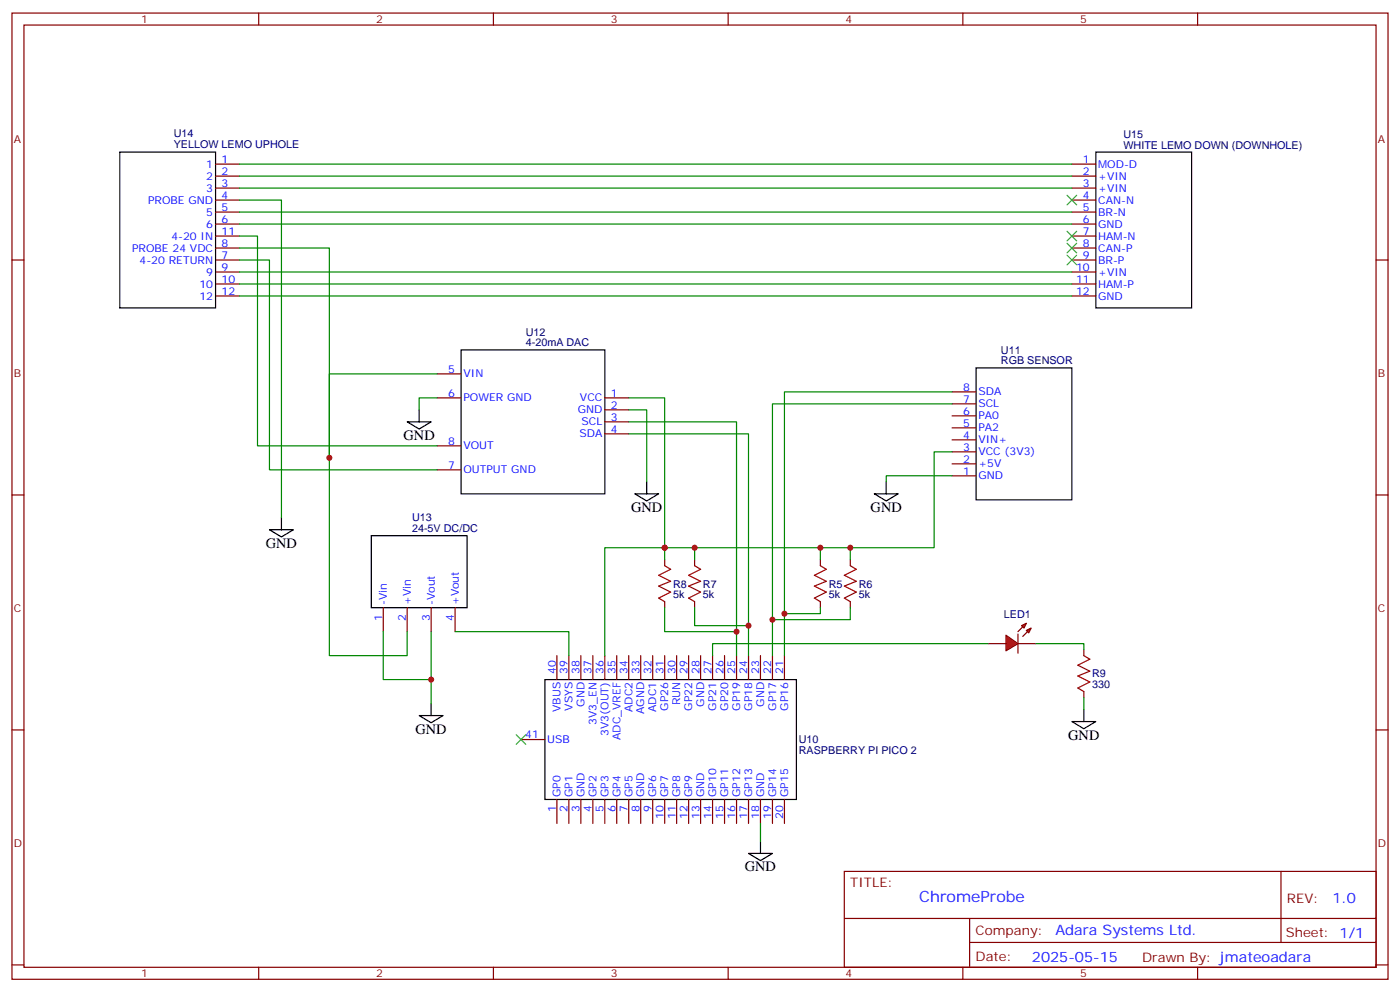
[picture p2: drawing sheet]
<svg xmlns="http://www.w3.org/2000/svg" width="412mm" height="292mm" viewBox="0 0 412 292" stroke-linecap="round" stroke-linejoin="round" font-family="sans-serif">
<g fill="none" stroke="#870000" stroke-width=".35">
<path d="M3.5 3.8h405.4v284.4h-405.4zM7.1 7.4h398.2v277.3h-398.2zM76.2 3.8v3.6M145.3 3.8v3.6M214.5 3.8v3.6M283.6 3.8v3.6M352.8 3.8v3.6M63.5 48.3h7.1M63.5 51.8h7.1M63.5 55.4h7.1M63.5 58.9h7.1M3.5 76.5h3.6"/>
<path d="M63.5 76.5h7.1M63.5 62.4h7.1M63.5 65.9h7.1M63.5 69.5h7.1M63.5 73h7.1M405.3 76.5h3.6M63.5 80h7.1M63.5 83.6h7.1M63.5 87.1h7.1M128.8 117.1h7M128.8 110h7M178.2 117.1h7"/>
<path d="M280.5 118.9h7M280.5 115.3h7M128.8 138.3h7M128.8 131.2h7M178.2 120.6h7M178.2 124.1h7M178.2 127.7h7M280.5 136.5h7M280.5 133h7M280.5 129.4h7M280.5 125.9h7M280.5 122.4h7"/>
<path d="M3.5 145.7h3.6M280.5 140h7M405.3 145.7h3.6M112.9 178.8v7.1M119.9 178.8v7.1M127 178.8v7.1M134.1 178.8v7.1M195.8 164.7v1.8M195.8 177.1v1.7M204.6 164.7v1.8M204.6 177.1v1.7M241.7 164.7v1.8"/>
<path d="M241.7 177.1v1.7M250.5 164.7v1.8M250.5 177.1v1.7M164 192.9v7.1M167.6 192.9v7.1M171.1 192.9v7.1M174.6 192.9v7.1M178.2 192.9v7.1M181.7 192.9v7.1M185.2 192.9v7.1M188.7 192.9v7.1M192.3 192.9v7.1"/>
<path d="M195.8 192.9v7.1M199.3 192.9v7.1M202.8 192.9v7.1M206.4 192.9v7.1M209.9 192.9v7.1M213.4 192.9v7.1M217 192.9v7.1M220.5 192.9v7.1M224 192.9v7.1M227.5 192.9v7.1M231.1 192.9v7.1M3.5 214.8h3.6"/>
<path d="M153.5 217.6h7M405.3 214.8h3.6M164 235.3v7M167.6 235.3v7M171.1 235.3v7M174.6 235.3v7M178.2 235.3v7M181.7 235.3v7M185.2 235.3v7M188.7 235.3v7M192.3 235.3v7M195.8 235.3v7"/>
<path d="M199.3 235.3v7M202.8 235.3v7M206.4 235.3v7M209.9 235.3v7M213.4 235.3v7M217 235.3v7M220.5 235.3v7M224 235.3v7M227.5 235.3v7M231.1 235.3v7M248.7 256.4h156.6v28.3h-156.6zM377.3 256.5v20.8"/>
<path d="M248.7 270.3h156.5M285.6 277.3h119.6M285.6 270.3v14.1M3.5 284h3.6M76.2 284.7v3.5M145.3 284.7v3.5M214.5 284.7v3.5M283.6 284.7v3.5M352.8 284.7v3.5M405.3 284h3.6"/>
</g>
<g fill="none" stroke="#000" stroke-width=".35">
<path d="M35.3 44.8h28.2v45.8h-28.2zM135.8 103h42.4v42.3h-42.4zM287.5 108.3h28.2v38.8h-28.2zM119.9 124.1h7.1l-3.5 2.2zM123.5 120.6v3.5M79.4 155.9h7l-3.5 2.1zM82.9 152.4v3.5M109.4 157.7h28.2v21.1h-28.2zM187 145.3h7l-3.5 2.1zM190.5 141.8v3.5M160.5 200h74.1v35.3h-74.1zM123.5 210.6h7l-3.5 2.1z"/>
<path d="M127 207v3.6M220.5 251.1h7l-3.5 2.2zM224 247.6v3.5"/>
</g>
<g fill="none" stroke="#008700" stroke-width=".35">
<path d="M70.6 58.9h12.3v93.5M70.6 69.5h5.2v61.7h53M70.6 76.5h8.8v61.8h49.4M70.6 73h26.4v119.9h22.9v-7M128.8 110h-31.8v24.7M128.8 117.1h-5.3v3.5M185.2 117.1h10.6v47.6M280.5 115.3h-49.4v77.6M280.5 118.9h-53v74M185.2 127.7h35.3v65.2M185.2 124.1h31.8v68.8M185.2 120.6h5.3v21.2"/>
<path d="M280.5 133h-5.3v28.2h-97v31.7M195.8 178.8v7.1h21.2M204.6 178.8v5.3h15.9M204.6 161.2v3.5M241.7 178.8v1.8h-10.6M241.7 161.2v3.5M250.5 178.8v3.6h-23M250.5 161.2v3.5M112.9 185.9v14.1h14.1M127 185.9v21.1M134.1 185.9h33.5v7M224 242.3v5.3"/>
</g>
<path d="M195.8 166.5l1.8 1-3.6 1.8 3.6 1.8-3.6 1.4 3.6 1.7-3.6 1.8 1.8 1.1M204.6 166.5l1.8 1-3.6 1.8 3.6 1.8-3.6 1.4 3.6 1.7-3.6 1.8 1.8 1.1M241.7 166.5l1.7 1-3.5 1.8 3.5 1.8-3.5 1.4 3.5 1.7-3.5 1.8 1.8 1.1M250.5 166.5l1.7 1-3.5 1.8 3.5 1.8-3.5 1.4 3.5 1.7-3.5 1.8 1.8 1.1" fill="none" stroke="#a10000" stroke-width=".35"/>
<g fill="#f00" stroke="#870000" stroke-width=".35">
<path d="M296.3 186.9l3.6 2.5-3.6 2.1z"/>
<path d="M299.9 186.6v5.6z"/>
</g>
<g fill="#870000" stroke="#870000" stroke-width=".35">
<path d="M299.9 185.9l1.4-1.4z"/>
<path d="M301.3 187.3l1.4-1.4z"/>
</g>
<g fill="#f00" stroke="#870000" stroke-width=".35">
<path d="M300.9 184.1l1.4-.7-.7 1.4z"/>
<path d="M302.3 185.5l1.4-.7-.7 1.4z"/>
</g>
<g fill="none" stroke="#870000" stroke-width=".35">
<path d="M315.7 48.3h7.1M315.7 51.8h7.1M315.7 55.4h7.1M315.7 58.9h7.1M315.7 62.4h7.1M315.7 65.9h7.1M315.7 69.5h7.1M315.7 73h7.1M315.7 76.5h7.1M315.7 80h7.1M315.7 83.6h7.1M315.7 87.1h7.1"/>
<path d="M291 189.4h5.3M299.9 189.4h5.3M319.3 191.2v1.7M319.3 203.5v1.8"/>
</g>
<path d="M319.3 192.9l1.7 1.1-3.5 1.8 3.5 1.7-3.5 1.4 3.5 1.8-3.5 1.8 1.8 1" fill="none" stroke="#a10000" stroke-width=".35"/>
<path d="M70.6 48.3h245.1M70.6 51.8h245.1M70.6 55.4h245.1M70.6 62.4h245.1M70.6 65.9h245.1M70.6 80h245.1M70.6 83.6h245.1M70.6 87.1h245.1M280.5 140h-19.4v1.8M291 189.4h-81.1v3.5M305.2 189.4h14.1v1.8M319.3 205.3v3.5" fill="none" stroke="#008700" stroke-width=".35"/>
<path d="M322.8 44.8h28.2v45.8h-28.2zM257.5 145.3h7.1l-3.5 2.1zM261.1 141.8v3.5M315.7 212.3h7.1l-3.5 2.2zM319.3 208.8v3.5" fill="none" stroke="#000" stroke-width=".35"/>
<path d="M314.3 57.5l2.8 2.8M317.1 57.5l-2.8 2.8M314.3 68.1l2.8 2.8M314.3 71.6l2.8 2.8M314.3 75.1l2.8 2.8M317.1 68.1l-2.8 2.8M317.1 71.6l-2.8 2.8M317.1 75.1l-2.8 2.8M152 216.2l2.9 2.8M154.9 216.2l-2.9 2.8" fill="none" stroke="#3c3" stroke-width=".35"/>
<g fill="#c00">
<circle cx="195.8" cy="161.2" r=".88"/>
<circle cx="231.1" cy="180.6" r=".88"/>
<circle cx="227.5" cy="182.4" r=".88"/>
<circle cx="220.5" cy="184.1" r=".88"/>
<circle cx="217" cy="185.9" r=".88"/>
<circle cx="241.7" cy="161.2" r=".88"/>
<circle cx="250.5" cy="161.2" r=".88"/>
<circle cx="204.6" cy="161.2" r=".88"/>
<circle cx="127" cy="200" r=".88"/>
<circle cx="97" cy="134.7" r=".88"/>
</g>
<text font-size="4.6" fill="#00f" x="270.8" y="265.5">ChromeProbe</text>
<g font-size="4.2">
<text x="118.9" y="129.4">GND</text>
<text x="185.9" y="150.6">GND</text>
<text x="256.5" y="150.6">GND</text>
<text x="78.3" y="161.2">GND</text>
<text x="122.4" y="215.9">GND</text>
<text x="314.7" y="217.6">GND</text>
<text x="219.4" y="256.4">GND</text>
</g>
<g font-size="4.2" fill="#00f">
<text x="392.5" y="265.7">1.0</text>
<text x="310.9" y="275.3">Adara Systems Ltd.</text>
<text x="304" y="283.1">2025-05-15</text>
</g>
<g font-size="3.9" fill="#800">
<text x="250.5" y="261">TITLE:</text>
<text x="379.1" y="265.7">REV:</text>
<text x="287.4" y="275.2">Company:</text>
<text x="378.7" y="275.8">Sheet: 1/1</text>
<text x="287.4" y="282.9">Date:</text>
<text x="336.4" y="283">Drawn By: jmateoadara</text>
</g>
<g font-size="3.2" fill="#800">
<text x="41.6" y="6.8">1</text>
<text x="110.8" y="6.8">2</text>
<text x="179.9" y="6.8">3</text>
<text x="249.1" y="6.8">4</text>
<text x="318.2" y="6.8">5</text>
<text x="4.1" y="41.9">A</text>
<text x="405.9" y="41.9">A</text>
<text x="4.1" y="111.1">B</text>
<text x="405.9" y="111.1">B</text>
<text x="4.1" y="180.2">C</text>
<text x="405.9" y="180.2">C</text>
<text x="4.1" y="249.4">D</text>
<text x="405.9" y="249.4">D</text>
<text x="41.6" y="287.7">1</text>
<text x="110.8" y="287.7">2</text>
<text x="179.9" y="287.7">3</text>
<text x="249.1" y="287.7">4</text>
<text x="318.2" y="287.7">5</text>
</g>
<g font-size="3.2" fill="#000080">
<text x="51.2" y="40.4">U14</text>
<text x="330.9" y="40.5">U15</text>
<text x="51.2" y="43.5">YELLOW LEMO UPHOLE</text>
<text x="330.9" y="43.7">WHITE LEMO DOWN (DOWNHOLE)</text>
<text x="154.9" y="101.9">4-20mA DAC</text>
<text x="154.9" y="98.7">U12</text>
<text x="294.8" y="107.2">RGB SENSOR</text>
<text x="294.8" y="104">U11</text>
<text x="121.4" y="153.4">U13</text>
<text x="121.4" y="156.6">24-5V DC/DC</text>
<text x="198.3" y="172.9">R8</text>
<text x="207.1" y="172.9">R7</text>
<text x="244.1" y="172.9">R5</text>
<text x="252.9" y="172.9">R6</text>
<text x="198.3" y="176.1">5k</text>
<text x="207.1" y="176.1">5k</text>
<text x="244.1" y="176.1">5k</text>
<text x="252.9" y="176.1">5k</text>
<text x="295.7" y="181.7">LED1</text>
<text x="321.7" y="202.5">330</text>
<text x="321.7" y="199.4">R9</text>
<text x="235.3" y="221.9">RASPBERRY PI PICO 2</text>
<text x="235.3" y="218.7">U10</text>
</g>
<g font-size="3.2" fill="#00f">
<text x="65.3" y="47.9">1</text>
<text x="319" y="47.9">1</text>
<text x="60.8" y="49.4">1</text>
<text x="60.8" y="52.9">2</text>
<text x="65.3" y="51.5">2</text>
<text x="319" y="51.5">2</text>
<text x="323.5" y="49.4">MOD-D</text>
<text x="323.5" y="52.9">+VIN</text>
<text x="43.6" y="59.9">PROBE GND</text>
<text x="60.8" y="56.4">3</text>
<text x="65.3" y="55">3</text>
<text x="65.3" y="58.5">4</text>
<text x="319" y="55">3</text>
<text x="319" y="58.5">4</text>
<text x="323.5" y="56.4">+VIN</text>
<text x="323.5" y="59.9">CAN-N</text>
<text x="60.8" y="63.5">5</text>
<text x="65.3" y="62.1">5</text>
<text x="65.3" y="65.6">6</text>
<text x="319" y="62.1">5</text>
<text x="319" y="65.6">6</text>
<text x="323.5" y="63.5">BR-N</text>
<text x="50.5" y="70.5">4-20 IN</text>
<text x="60.8" y="67">6</text>
<text x="65.3" y="69.1">11</text>
<text x="319" y="69.1">7</text>
<text x="323.5" y="67">GND</text>
<text x="323.5" y="70.5">HAM-N</text>
<text x="38.9" y="74">PROBE 24 VDC</text>
<text x="41.1" y="77.6">4-20 RETURN</text>
<text x="65.3" y="72.6">8</text>
<text x="65.3" y="76.2">7</text>
<text x="319" y="72.6">8</text>
<text x="319" y="76.2">9</text>
<text x="323.5" y="74">CAN-P</text>
<text x="323.5" y="77.6">BR-P</text>
<text x="60.8" y="81.1">9</text>
<text x="65.3" y="79.7">9</text>
<text x="65.3" y="83.2">10</text>
<text x="317" y="79.7">10</text>
<text x="317" y="83.2">11</text>
<text x="323.5" y="81.1">+VIN</text>
<text x="58.8" y="84.6">10</text>
<text x="58.8" y="88.2">12</text>
<text x="65.3" y="86.7">12</text>
<text x="317" y="86.7">12</text>
<text x="323.5" y="84.6">HAM-P</text>
<text x="323.5" y="88.2">GND</text>
<text x="132" y="109.7">5</text>
<text x="136.5" y="111.1">VIN</text>
<text x="132" y="116.7">6</text>
<text x="136.5" y="118.1">POWER GND</text>
<text x="170.8" y="118.1">VCC</text>
<text x="179.9" y="116.7">1</text>
<text x="283.7" y="118.5">7</text>
<text x="283.7" y="115">8</text>
<text x="288.2" y="119.9">SCL</text>
<text x="288.2" y="116.4">SDA</text>
<text x="170.2" y="121.7">GND</text>
<text x="171.3" y="125.2">SCL</text>
<text x="179.9" y="120.3">2</text>
<text x="179.9" y="123.8">3</text>
<text x="283.7" y="125.6">5</text>
<text x="283.7" y="122">6</text>
<text x="288.2" y="123.4">PA0</text>
<text x="132" y="130.8">8</text>
<text x="170.7" y="128.7">SDA</text>
<text x="179.9" y="127.3">4</text>
<text x="283.7" y="129.1">4</text>
<text x="288.2" y="130.5">VIN+</text>
<text x="288.2" y="127">PA2</text>
<text x="132" y="137.9">7</text>
<text x="136.5" y="132.3">VOUT</text>
<text x="283.7" y="136.1">2</text>
<text x="283.7" y="132.6">3</text>
<text x="288.2" y="137.5">+5V</text>
<text x="288.2" y="134">VCC (3V3)</text>
<text x="136.5" y="139.3">OUTPUT GND</text>
<text x="283.7" y="139.7">1</text>
<text x="288.2" y="141.1">GND</text>
<text x="113.9" y="178.1" transform="rotate(-90 113.9 178.1)">-Vin</text>
<text x="121" y="178.1" transform="rotate(-90 121 178.1)">+Vin</text>
<text x="128.1" y="178.1" transform="rotate(-90 128.1 178.1)">-Vout</text>
<text x="135.1" y="178.1" transform="rotate(-90 135.1 178.1)">+Vout</text>
<text x="112.5" y="182.6" transform="rotate(-90 112.5 182.6)">1</text>
<text x="119.6" y="182.6" transform="rotate(-90 119.6 182.6)">2</text>
<text x="126.6" y="182.6" transform="rotate(-90 126.6 182.6)">3</text>
<text x="133.7" y="182.6" transform="rotate(-90 133.7 182.6)">4</text>
<text x="163.7" y="198.2" transform="rotate(-90 163.7 198.2)">40</text>
<text x="167.2" y="198.2" transform="rotate(-90 167.2 198.2)">39</text>
<text x="170.7" y="198.2" transform="rotate(-90 170.7 198.2)">38</text>
<text x="174.3" y="198.2" transform="rotate(-90 174.3 198.2)">37</text>
<text x="177.8" y="198.2" transform="rotate(-90 177.8 198.2)">36</text>
<text x="181.3" y="198.2" transform="rotate(-90 181.3 198.2)">35</text>
<text x="184.9" y="198.2" transform="rotate(-90 184.9 198.2)">34</text>
<text x="188.4" y="198.2" transform="rotate(-90 188.4 198.2)">33</text>
<text x="191.9" y="198.2" transform="rotate(-90 191.9 198.2)">32</text>
<text x="195.4" y="198.2" transform="rotate(-90 195.4 198.2)">31</text>
<text x="199" y="198.2" transform="rotate(-90 199 198.2)">30</text>
<text x="202.5" y="198.2" transform="rotate(-90 202.5 198.2)">29</text>
<text x="206" y="198.2" transform="rotate(-90 206 198.2)">28</text>
<text x="209.5" y="198.2" transform="rotate(-90 209.5 198.2)">27</text>
<text x="213.1" y="198.2" transform="rotate(-90 213.1 198.2)">26</text>
<text x="216.6" y="198.2" transform="rotate(-90 216.6 198.2)">25</text>
<text x="220.1" y="198.2" transform="rotate(-90 220.1 198.2)">24</text>
<text x="223.7" y="198.2" transform="rotate(-90 223.7 198.2)">23</text>
<text x="227.2" y="198.2" transform="rotate(-90 227.2 198.2)">22</text>
<text x="230.7" y="198.2" transform="rotate(-90 230.7 198.2)">21</text>
<text x="165.1" y="209.5" transform="rotate(-90 165.1 209.5)">VBUS</text>
<text x="168.6" y="209.2" transform="rotate(-90 168.6 209.2)">VSYS</text>
<text x="172.2" y="208" transform="rotate(-90 172.2 208)">GND</text>
<text x="186.3" y="209.5" transform="rotate(-90 186.3 209.5)">ADC2</text>
<text x="193.3" y="209.5" transform="rotate(-90 193.3 209.5)">ADC1</text>
<text x="196.8" y="209.1" transform="rotate(-90 196.8 209.1)">GP26</text>
<text x="200.4" y="207.6" transform="rotate(-90 200.4 207.6)">RUN</text>
<text x="203.9" y="209.1" transform="rotate(-90 203.9 209.1)">GP22</text>
<text x="207.4" y="208" transform="rotate(-90 207.4 208)">GND</text>
<text x="211" y="209.1" transform="rotate(-90 211 209.1)">GP21</text>
<text x="214.5" y="209.1" transform="rotate(-90 214.5 209.1)">GP20</text>
<text x="218" y="209.1" transform="rotate(-90 218 209.1)">GP19</text>
<text x="221.5" y="209.1" transform="rotate(-90 221.5 209.1)">GP18</text>
<text x="225.1" y="208" transform="rotate(-90 225.1 208)">GND</text>
<text x="228.6" y="209.1" transform="rotate(-90 228.6 209.1)">GP17</text>
<text x="232.1" y="209.1" transform="rotate(-90 232.1 209.1)">GP16</text>
<text x="175.7" y="213.3" transform="rotate(-90 175.7 213.3)">3V3_EN</text>
<text x="189.8" y="210.1" transform="rotate(-90 189.8 210.1)">AGND</text>
<text x="154.7" y="217.3">41</text>
<text x="161.2" y="218.7">USB</text>
<text x="179.2" y="216.6" transform="rotate(-90 179.2 216.6)">3V3(OUT)</text>
<text x="182.7" y="217.7" transform="rotate(-90 182.7 217.7)">ADC_VREF</text>
<text x="163.7" y="239" transform="rotate(-90 163.7 239)">1</text>
<text x="165.1" y="234.6" transform="rotate(-90 165.1 234.6)">GP0</text>
<text x="167.2" y="239" transform="rotate(-90 167.2 239)">2</text>
<text x="168.6" y="234.6" transform="rotate(-90 168.6 234.6)">GP1</text>
<text x="170.7" y="239" transform="rotate(-90 170.7 239)">3</text>
<text x="172.2" y="234.6" transform="rotate(-90 172.2 234.6)">GND</text>
<text x="174.3" y="239" transform="rotate(-90 174.3 239)">4</text>
<text x="175.7" y="234.6" transform="rotate(-90 175.7 234.6)">GP2</text>
<text x="177.8" y="239" transform="rotate(-90 177.8 239)">5</text>
<text x="179.2" y="234.6" transform="rotate(-90 179.2 234.6)">GP3</text>
<text x="181.3" y="239" transform="rotate(-90 181.3 239)">6</text>
<text x="182.7" y="234.6" transform="rotate(-90 182.7 234.6)">GP4</text>
<text x="184.9" y="239" transform="rotate(-90 184.9 239)">7</text>
<text x="186.3" y="234.6" transform="rotate(-90 186.3 234.6)">GP5</text>
<text x="188.4" y="239" transform="rotate(-90 188.4 239)">8</text>
<text x="189.8" y="234.6" transform="rotate(-90 189.8 234.6)">GND</text>
<text x="191.9" y="239" transform="rotate(-90 191.9 239)">9</text>
<text x="193.3" y="234.6" transform="rotate(-90 193.3 234.6)">GP6</text>
<text x="196.8" y="234.6" transform="rotate(-90 196.8 234.6)">GP7</text>
<text x="200.4" y="234.6" transform="rotate(-90 200.4 234.6)">GP8</text>
<text x="203.9" y="234.6" transform="rotate(-90 203.9 234.6)">GP9</text>
<text x="207.4" y="234.6" transform="rotate(-90 207.4 234.6)">GND</text>
<text x="211" y="234.6" transform="rotate(-90 211 234.6)">GP10</text>
<text x="214.5" y="234.6" transform="rotate(-90 214.5 234.6)">GP11</text>
<text x="218" y="234.6" transform="rotate(-90 218 234.6)">GP12</text>
<text x="221.5" y="234.6" transform="rotate(-90 221.5 234.6)">GP13</text>
<text x="225.1" y="234.6" transform="rotate(-90 225.1 234.6)">GND</text>
<text x="228.6" y="234.6" transform="rotate(-90 228.6 234.6)">GP14</text>
<text x="232.1" y="234.6" transform="rotate(-90 232.1 234.6)">GP15</text>
<text x="195.4" y="241.1" transform="rotate(-90 195.4 241.1)">10</text>
<text x="199" y="241.1" transform="rotate(-90 199 241.1)">11</text>
<text x="202.5" y="241.1" transform="rotate(-90 202.5 241.1)">12</text>
<text x="206" y="241.1" transform="rotate(-90 206 241.1)">13</text>
<text x="209.5" y="241.1" transform="rotate(-90 209.5 241.1)">14</text>
<text x="213.1" y="241.1" transform="rotate(-90 213.1 241.1)">15</text>
<text x="216.6" y="241.1" transform="rotate(-90 216.6 241.1)">16</text>
<text x="220.1" y="241.1" transform="rotate(-90 220.1 241.1)">17</text>
<text x="223.7" y="241.1" transform="rotate(-90 223.7 241.1)">18</text>
<text x="227.2" y="241.1" transform="rotate(-90 227.2 241.1)">19</text>
<text x="230.7" y="241.1" transform="rotate(-90 230.7 241.1)">20</text>
</g>
</svg>
